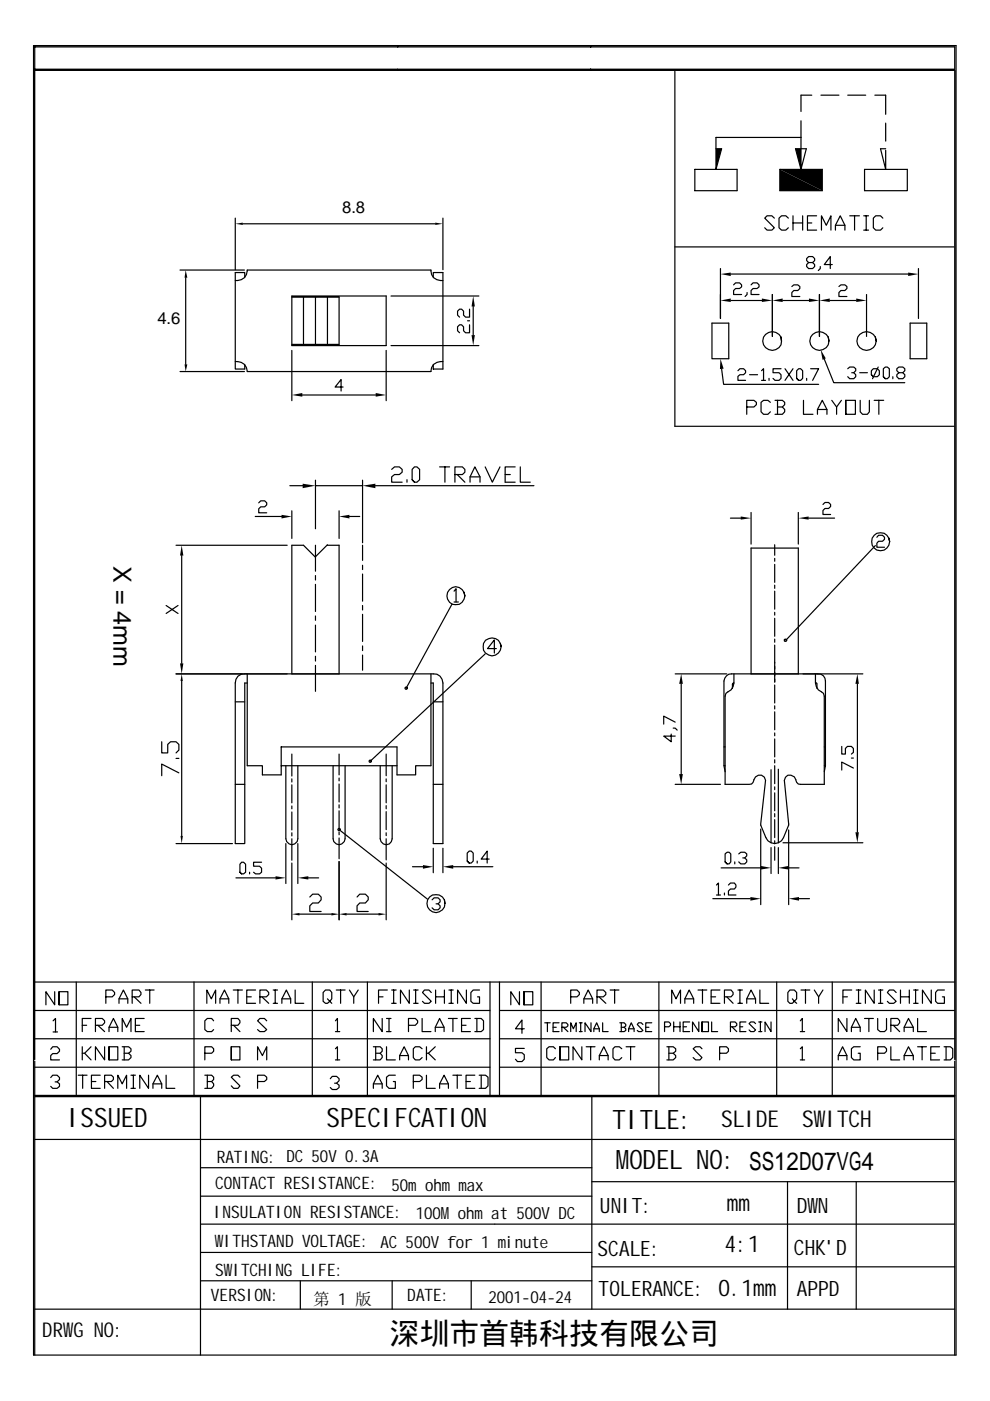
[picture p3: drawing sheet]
<svg xmlns="http://www.w3.org/2000/svg" width="210mm" height="297mm" viewBox="0 0 210 297" stroke-linecap="round" stroke-linejoin="round" font-family="sans-serif">
<g fill="none" stroke="#000" stroke-width=".25">
<path d="M7.1 9.7h195.6v277.6h-195.6zM7.4 9.9h195v4.8h-195zM84.3 9.7v.2M84.3 14.7v.2M125.2 9.7v.2M125.2 14.7v.2M143.1 15.1v75.3h59.2M147.3 35.9h9v4.5h-9zM165.3 35.9h9v4.5h-9zM169.8 29.1h-18v6.8l1.2-4.4h-1.2M169.8 29.1v6.8l1.2-4.4h-2.3l1.1 4.4M169.8 25.6v3.5"/>
<path d="M172.1 20.2h-2.3v3.4M174.1 20.2h3.8M179.7 20.2h3.9M183.3 35.9h9.1v4.5h-9.1zM185.5 20.2h2.3v4M187.8 31.5h-1.1l1.1 4.4v-4M187.8 26.1v3.8M38.2 57.3h13.6M39.4 58.9v18.4M49.9 59.5a2.13 2.13 0 0 0 2.5-2.2h39a2.09 2.09 0 0 0 2.5 2.2M49.9 46.2v11M51.5 47.4h40.8"/>
<path d="M51.9 58.8v-1h-2v20.4h2v-.9M91.9 58.8v-1h2v20.4h-2v-.9M93.9 46.2v11M143.1 52.4h59.2M152.8 56.9v10.6M154.9 58.1h37.6M164.2 46.2l-.5-.4h-1.1l-.5 .4 2.1 2.1-.5 .5h-1.1l-.5-.5M167.1 46.2l-.5-.4h-.9l-.5 .4v2.1l.5 .5h.9l.5-.5M168.1 45.8v3M168.1 47.3h2.1M170.2 45.8v3M171.2 47.3h.9"/>
<path d="M171.4 55.7l-.4-.5v-.4l.4-.4h.9l.4 .4v.4l-.4 .5h-.9l-.4 .4v.4l.4 .4h.9l.4-.4v-.4l-.4-.4M173.1 45.8h-1.9v3h1.9M173.9 56.5v.4l-.4 .5M174.2 48.8v-3l1 2 1-2v3M176.5 56.1h-1.7l1.2-1.7v2.5M177.1 48.8v-1l1.1-2 .9 2v1M177.1 47.8h2M180.2 45.8h2M181.2 45.8v3M183.1 48.8h1M183.1 45.8h1M183.7 45.8v3"/>
<path d="M187.2 46.2l-.5-.4h-1l-.5 .4v2.1l.5 .5h1l.5-.5M194.7 56.9v10.6M38.2 78.8h13.6M49.9 76.7a2.12 2.12 0 0 1 2.5 2.1h39a2.08 2.08 0 0 1 2.5-2.1M61.9 63h10v10h-10M61.9 62.8h20v10.5h-20zM61.9 74.3v10.6M64.3 63v10M66.9 63v10M69.4 63v10M81.9 74.3v10.6M82.9 62.8h18.6"/>
<path d="M82.9 73.3h18.6M99.1 68h.5M99.6 68.9v1.7h-.9l-.4-.5v-.8l-.4-.4h-.5l-.4 .4v.8l.4 .5M99.6 65.5v1.7h-.9l-.4-.4v-.8l-.4-.5h-.5l-.4 .5v.8l.4 .4M100.3 65v6M151 68.5h3.5v7.6h-3.5zM153 78.2l.4 3.3h20.2M154.9 63.7h6.6M155.5 60.4l.5-.4h.8l.4 .4v.4l-.4 .4h-.8l-.5 .4v.8h1.7M156.5 78.6l.4-.4h.8l.4 .4v.4l-.4 .4h-.8l-.4 .4v.8h1.6M158.4 62v.4l-.4 .5M158.9 79.4h1.7"/>
<path d="M159.2 60.4l.5-.4h.8l.4 .4v.4l-.4 .4h-.8l-.5 .4v.8h1.7M161.5 78.6l.4-.4v2.4M163.8 62.4v8.9M165.6 78.2h-1.7v.8h1.3l.4 .4v.8l-.4 .4h-.9l-.4-.4M165.6 71.5a1.99 1.99 0 0 1-1.2 2.7 1.99 1.99 0 0 1-2.6-1.6 1.99 1.99 0 0 1 2-2.3 1.93 1.93 0 0 1 1.9 2M165.9 63.7h5.6M166.4 78.2l1.7 2.4M167.9 60.7l.4-.3h.9l.4 .3v.5l-.4 .4h-.9l-.4 .4v.9h1.7M168.1 78.2l-1.7 2.4M171.9 78.2h1.7l-1.3 2.4M173.7 62.4v8.9M174.8 76.1l2 5h15"/>
<path d="M175.6 71.5a2 2 0 0 1-1.2 2.7 2 2 0 0 1-2.6-1.6 2 2 0 0 1 1.9-2.3 1.99 1.99 0 0 1 2.1 2M175.9 63.7h5.6M177.9 60.7l.4-.3h.8l.5 .3v.5l-.5 .4h-.8l-.4 .4v.9h1.7M179.7 78.2l.5-.4h.8l.4 .4v.4l-.4 .4h-.4M181 79l.4 .4v.5l-.4 .4h-.8l-.5-.4M182.3 79h1.6M183.7 62.4v8.9M184.7 79.4l.5 .5h.8l.4-.5v-.8l-.4-.4h-.8l-.5 .4v.8l.5 .5M185.6 71.5a2 2 0 0 1-1.2 2.7 2 2 0 0 1-2.6-1.6 2 2 0 0 1 1.9-2.3 2.05 2.05 0 0 1 2.1 2M186.2 77.8l-1.2 2.5M187.3 79.9l.4 .4h.4l.5-.4v-1.7l-.5-.4h-.4l-.4 .4v1.7l.4 .4M189.3 79.9v.4"/>
<path d="M190.6 79l-.5-.4v-.4l.5-.4h.8l.4 .4v.4l-.4 .4h-.8l-.5 .4v.5l.5 .4h.8l.4-.4v-.5l-.4-.4M193 68.5h3.5v7.6h-3.5zM64.1 83.7h15.6M72.7 82.1h-1.7l1.3-1.6v2.4M83 99.5l.6-.5h1.1l.6 .5v.6l-.6 .5h-1.1l-.6 .5v1.1h2.3M93.2 99h2.1M94.3 99v3.2M102.9 99l1.5 3.2 1.6-3.2M109.2 99h-2.1v3.2h2.1M110.3 99v3.2h2.1M158.3 86.3h1.5l.6-.5v-.5l-.6-.4h-1.5v2.9M161.5 80.6h.8"/>
<path d="M163.1 80.2v.4M163.3 85.3l-.5-.4h-.9l-.5 .4v2l.5 .5h.9l.5-.5M164.3 84.9h1.6l.5 .4v.5l-.5 .5M164.9 86.3h1l.5 .5v.5l-.5 .5h-1.6M164.9 84.9v2.9M168.9 80.2l.4 .4h.5l.4-.4v-1.6l-.4-.4h-.5l-.4 .4v1.6l.4 .4M170.4 84.9v2.9h2M171 80.2v.4M173.3 87.8v-1l1-1.9 1 1.9v1M173.3 86.8h2M176.4 84.9l1 1.4v1.5M178.4 84.9l-1 1.4"/>
<path d="M179.3 84.9v2.9h2.1v-2.9h-2.1v2.9M182.4 84.9v2.4l.5 .5h1l.4-.5v-2.4M185.3 84.9h2.1M186.3 84.9v2.9M37.3 115.6h23.6M38.5 117.8v22.9M54.1 109.5h5.6M54.9 106.6l.4-.4h.8l.5 .4v.4l-.5 .5h-.8l-.4 .4v.8h1.7M61.5 103h2.7M61.9 108.3v5.9M66.9 118.1l-2.6-2.5h-2.4v27.3M66.9 101.8v10.3"/>
<path d="M66.9 115.6v5.5M66.9 103h10M69.4 115.6h2.5v27.3M69.4 115.5l-2.5 2.5M71.9 108.3v5.9M74.1 109.5h2.2M76.9 101.8v13.3M76.9 115.6v3.2M76.9 119.8v1M79.6 103h33.6M86.3 101.7v.5M87.4 101.7l.5 .5h.5l.6-.5v-2.2l-.6-.5h-.5l-.5 .5v2.2l.5 .5"/>
<path d="M96.4 100.6h1.6l.6-.5v-.6l-.6-.5h-1.6v3.2M96.9 100.6l1.7 1.6M99.7 102.2v-1.1l1-2.1 1.1 2.1v1.1M99.7 101.1h2.1M107.1 100.6h1.1M154.9 109.9h2.2M159.2 108.7v6.7M164.3 115.5v2.2M164.3 118.4v.6M164.3 119.7v3.8M169.3 108.7v6.7M171.4 109.9h5.6"/>
<path d="M174.5 107l.4-.5h.8l.4 .5v.4l-.4 .4h-.8l-.4 .4v.9h1.6M185.6 115.7l-19 20M185.9 113.9l.4-.4h.8l.4 .4v.4l-.4 .5h-.8l-.4 .4v.8h1.6M188.5 114.1a1.91 1.91 0 0 1-1.7 2.7 1.91 1.91 0 0 1-1.9-2.6 1.91 1.91 0 0 1 3.1-.7l.5 .6 .1 .7M35.2 128.4l2.5 1.7M37.7 128.4l-2.5 1.7M66.9 122v1M66.9 123.9v5.7M66.9 130.6v.9M66.9 132.5v5.7M66.9 139.1v1.1M76.9 121.7v5.8"/>
<path d="M76.9 128.4v.9M76.9 130.2v5.8M76.9 136.9v1M76.9 138.9v3.2M95.8 128.1l-9.7 17.8M96.3 125.3l.4-.5v2.8M96.3 127.6h.9M98.4 125.6a1.9 1.9 0 0 1-1.7 2.7 1.9 1.9 0 0 1-1.8-2.6 1.9 1.9 0 0 1 3.1-.7l.4 .6 .2 .8M102.9 138.6l-24.4 22.8M105.2 137.5h-1.8l1.4-1.8v2.8M106.1 136.4a1.91 1.91 0 0 1-1.5 2.6 1.91 1.91 0 0 1-2.2-2.1 1.91 1.91 0 0 1 2.7-1.5l.6 .3 .4 .7 .2 .7M164.3 124.1v.6"/>
<path d="M164.3 125.3v3.9M164.3 129.8v.6M164.3 131.1v3.8M164.3 135.5v.7M164.3 136.8v7.8M166.7 135.6v.3h-.4v-.3l.2-.1 .3 .2M34.3 157.3v2.3h1.3v-1.8l.6-.5h1.1l.6 .5v1.2l-.6 .6M37.3 142.9h54.6a1.88 1.88 0 0 1 2 1.9v34.1h-2v-34.1h-.5M38.5 144.4v32.8M49.9 148.8h2M51.9 142.9a1.83 1.83 0 0 0-2 1.9v34.1h2v-34.1h.5M52.4 142.9v19.4h3.2v2h4v-5.9h24.6v5.9h3.9v-2h3.3v-19.4"/>
<path d="M61.9 159.9v4.6M66.9 141.1v5.5M71.9 159.9v4.4M81.9 159.9v4.6M86.3 145.7v.4h-.4v-.4h.4l.1 .2M91.9 148.8h2M142.3 155.6v1.7l-1.6-1.2h2.5M142.7 154.4h.5l.4 .4M143.2 153.1l-2.5-1.3v1.7M143.2 142.9h10.9M144.4 145v19.1M153.5 158.4h.2"/>
<path d="M155.6 144.8l-.2 .8-.4 .7-1.1 .7-.2 .6v18.7h5.1a.99 .99 0 0 0 1-1 1.25 1.25 0 0 1 1.3-1 1.25 1.25 0 0 1 1.2 1.2l-1 9.4 1.1 2.7 .4 .7 .7 .4 .8 .2M155.6 142.9v1.9l-.3 .3v.9M159.2 142.9v-26.7h10.1v26.7M164.3 145.2v3.8M164.3 149.6v.7M164.3 150.9v3.8M164.3 155.4v.6M164.3 156.7v3.8M172.9 144.8l.2 .8 .4 .7 1.1 .7 .2 .6v18.7h-5a.99 .99 0 0 1-1.1-1l-.3-.6-.7-.3h-.7l-.5 .4-.2 .7 .9 9.4-1.1 2.7-.4 .7-.7 .4-.7 .2M172.9 144.8l.3 .1v1.1M172.9 142.9v1.9M173.4 142.9a1.46 1.46 0 0 1 1.6 1.5v17.9"/>
<path d="M174.8 158.4h.2M178.5 158.3v1.6h.7v-1.2l.5-.4h.8l.4 .4v.8l-.4 .4M181.8 145v31.5M183 142.9h-27.9a1.63 1.63 0 0 0-1.6 1.5v17.9l.2 1.3M37.3 178.9h12M37.3 160.8h.6M37.9 163.9l-3.6-1.9v2.5M49.9 166.3h2M59.6 162.3h24.6M60.6 162.3v15.5a1.27 1.27 0 0 0 1.3 1.3 1.27 1.27 0 0 0 1.2-1.3v-15.5M60.6 178.9v8.4M61.9 165.1v.7"/>
<path d="M61.9 166.4v3.8M61.9 170.9v.6M61.9 172.2v3.8M61.9 176.6v.6M61.9 177.8v4.6M63.1 178.9v8.4M70.6 162.3v15.5a1.27 1.27 0 0 0 1.3 1.3 1.27 1.27 0 0 0 1.3-1.3v-15.5M71.9 165v.6M71.9 166.2v3.8M71.9 170.6v.7M71.9 171.9v3.8M71.9 176.4v.6"/>
<path d="M71.9 177.7v4.4M71.9 175.9l18.7 14.7M72 175.7l.1 .2-.2 .2-.3-.2 .3-.3 .2 .3M78.7 161.2v.4h-.4v-.4h.4v.2M80.6 162.3v15.5a1.27 1.27 0 0 0 1.3 1.3 1.27 1.27 0 0 0 1.2-1.3v-15.5M81.9 165.1v.6M81.9 166.4v3.8M81.9 170.8v.7M81.9 172.1v3.8M81.9 176.6v.6M81.9 177.8v4.5M91.9 166.3h2"/>
<path d="M91.9 179.8v5.2M93.9 179.8v5.2M143.2 166.3h9.6M153.5 162.3h.2M161.3 175.8v16M163.5 163.2v15.5M163.5 179.7v5.5M164.3 161.1v.6M164.3 162.3v3.9M164.3 166.8v.6M164.3 168.1v3.8M164.3 172.5v.7"/>
<path d="M164.3 173.8v3.8M164.3 178.3v.6M164.3 179.5v2.9M165 163.1v15.6M165 179.7v5.5M166 178.7h17M167.2 176v15.8M174.8 162.3h.2l-.2 1.3M180.5 160.7h.4M180.9 162.8l-2.4-1.2v1.7M50 186.1h8.4M50.9 184.9l.3 .4h.4l.5-.4v-1.7l-.5-.4h-.4l-.3 .4v1.7l.3 .4"/>
<path d="M52.9 184.9v.4M55.5 182.8h-1.7v.9h1.2l.5 .4v.8l-.5 .4h-.8l-.4-.4M61.9 183v12M63.5 193.8h6.8M65.4 186.1h2.2M65.7 190.2l.6-.6h1.2l.6 .6v.6l-.6 .7h-1.2l-.6 .6v1.2h2.4M71.9 182.7v12.3M73.5 193.8h6.8M75.7 190.2l.6-.6h1.2l.6 .6v.6l-.6 .7h-1.2l-.6 .6v1.2h2.4M81.9 183v12M87.5 183.8h2.2M91.6 190.8l.4-.4h.9l.4 .4v.4l-.4 .4h-.4"/>
<path d="M92.9 191.6l.4 .5v.4l-.4 .4h-.9l-.4-.4M94.2 190.8a1.92 1.92 0 0 1-1.7 2.7 1.92 1.92 0 0 1-1.8-2.6 1.92 1.92 0 0 1 3.1-.7l.4 .6 .1 .8M96.1 183.8h8.4M99.1 182.6l.4 .4h.4l.4-.4v-1.7l-.4-.5h-.4l-.4 .5v1.7l.4 .4M101.2 182.6v.4M103.7 182.1h-1.7l1.3-1.7v2.6M151.1 190.5h8M151.9 187.6l.4-.4v2.6M151.9 189.8h.9M152.9 184h8.4M153.6 189.3v.5M153.7 182.7l.5 .5h.4l.3-.5v-1.7l-.3-.3h-.4l-.5 .3v1.7l.5 .5"/>
<path d="M154.4 187.6l.5-.4h.8l.3 .4v.5l-.3 .4h-.8l-.5 .4v.9h1.6M155.8 182.7v.5M156.6 181l.5-.3h.8l.4 .3v.5l-.4 .4h-.4M157.9 181.9l.4 .4v.4l-.4 .5h-.8l-.5-.5M167.2 184h2.2M169.4 190.5h2.2M7.4 208.2h195M7.4 214.2h96.5M11.3 216.4l.5-.5v2.9M11.3 218.8h.9M11.6 210.3v2.7l-1.9-2.7v2.7M12.5 210.3v2.7h1.9v-2.7h-1.9v2.7"/>
<path d="M16.2 208.2v24.1M17.4 217.4h1M19.3 215.9h-1.9v2.8M20.2 217.4h1.5l.5-.5v-.5l-.5-.5h-1.5v2.8M20.7 217.4l1.5 1.3M22.4 211.3h1.4l.5-.4v-.5l-.5-.5h-1.4v2.8M23.1 218.7v-.9l.9-1.9 1 1.9v.9M23.1 217.8h1.9M25.2 212.7v-.9l1-1.9 .9 1.9v.9M25.2 211.8h1.9M25.9 218.7v-2.8l.9 1.9 1-1.9v2.8M28 211.3h1.5l.4-.4v-.5l-.4-.5h-1.5v2.8"/>
<path d="M28.4 211.3l1.5 1.4M28.7 217.4h.9M30.6 215.9h-1.9v2.8h1.9M30.8 209.9h1.9M31.7 209.9v2.8M41.1 208.2v24.1M43.9 212.7v-2.8l.9 1.9 .9-1.9v2.8M45.3 216.4l-.4-.5h-.9l-.6 .5v1.9l.6 .4h.9l.4-.4M46.6 212.7v-.9l1-1.9 .9 1.9v.9M46.6 211.8h1.9M49 217.4h1.4l.5-.5v-.5l-.5-.5h-1.4v2.8M49.5 209.9h1.9"/>
<path d="M49.5 217.4l1.4 1.3M50.4 209.9v2.8M52.3 211.3h1M54.2 209.9h-1.9v2.8h1.9M55.1 211.3h1.4l.5-.4v-.5l-.5-.5h-1.4v2.8M55.5 211.3l1.5 1.4M56.6 216.4l-.5-.5h-1l-.5 .5 2 1.9-.5 .4h-1l-.5-.4M57.9 209.9h.9M57.9 212.7h.9M58.3 209.9v2.8M59.8 212.7v-.9l.9-1.9 .9 1.9v.9M59.8 211.8h1.8"/>
<path d="M62.6 209.9v2.8h1.8M66.2 208.2v24.1M69.4 211.8l.5 .5-.5 .4h-.4l-.5-.4v-1.9l.5-.5h.9l.4 .5v1.4l-.4 .5 .4 .4M71.1 216.4l.4-.5v2.8M71.1 218.7h.9M71.3 209.9h1.9M72.2 209.9v2.8M74.1 209.9l.9 1.4v1.4M76 209.9l-1 1.4M77.9 208.2v24.1M80.3 211.3h.9M81 215.9v2.8l-1.8-2.8v2.8"/>
<path d="M82 218.7h.9M82 215.9h.9M82.1 209.9h-1.8v2.8M82.5 215.9v2.8M83 209.9h1M83 212.7h1M83.5 209.9v2.8M86.6 217.4h1.5l.4-.5v-.5l-.4-.5h-1.5v2.8M86.8 209.9v2.8l-1.9-2.8v2.8M87.7 209.9h1M87.7 212.7h1M88.1 209.9v2.8"/>
<path d="M89.5 215.9v2.8h1.9M91.4 210.4l-.5-.5h-.9l-.4 .5 1.8 1.9-.5 .4h-.9l-.4-.4M92.3 218.7v-.9l.9-1.9 1 1.9v.9M92.3 217.8h1.9M92.4 211.3h1.8M92.4 209.9v2.8M94.2 209.9v2.8M95.1 215.9h1.8M95.2 209.9h.9M95.2 212.7h.9M95.7 209.9v2.8M96 215.9v2.8"/>
<path d="M97.9 217.4h.9M98.9 209.9v2.8l-1.9-2.8v2.8M99.7 215.9h-1.8v2.8h1.8M100.7 215.9h1.3l.5 .5v1.9l-.5 .4h-1.3M101.1 215.9v2.8M101.7 209.9h-1.4l-.5 .5v1.9l.5 .4h1.4v-1.4h-.5M103.9 208.2v24.1M105.9 214.2h96.5M105.9 208.2v24.1M110.1 210.3v2.7l-1.8-2.7v2.7M111.1 210.3v2.7h1.9v-2.7h-1.9v2.7M111.2 218.1h-1.9l1.4-1.8v2.8"/>
<path d="M114.7 208.2v24.1M115.5 216.9h1.2M116.1 216.9v1.8M117.3 217.8h.6M118.5 216.9h-1.2v1.8h1.2M119.1 217.8h1l.3-.3v-.3l-.3-.3h-1v1.8M119.5 217.8l.9 .9M121 218.7v-1.8l.6 1.2 .6-1.2v1.8M121 211.3h1.3l.5-.4v-.5l-.5-.5h-1.3v2.8M122.8 218.7h.6M122.8 216.9h.6M123.1 216.9v1.8"/>
<path d="M123.8 212.7v-.9l.9-1.9 1 1.9v.9M123.8 211.8h1.9M125.3 216.9v1.8l-1.3-1.8v1.8M125.9 218.7v-.6l.6-1.2 .6 1.2v.6M125.9 218.1h1.2M126.6 211.3h1.3l.5-.4v-.5l-.5-.5h-1.3v2.8M127 211.3l1.4 1.4M127.8 216.9v1.8h1.1M129.4 209.9h1.8M130.3 209.9v2.8M131.4 216.9h.9l.4 .3v.3l-.4 .3M131.7 217.8h.6l.4 .3v.4l-.4 .2h-.9"/>
<path d="M131.7 216.9v1.8M133.3 218.7v-.6l.5-1.2 .6 1.2v.6M133.3 218.1h1.1M136.3 217.2l-.3-.3h-.6l-.3 .3 1.2 1.3-.3 .2h-.6l-.3-.2M136.9 217.8h.7M138.2 216.9h-1.3v1.8h1.3M139.7 208.2v24.1M140.9 217.7h.9l.4-.3v-.4l-.4-.3h-.9v2M142.4 212.7v-2.8l.9 1.9 1-1.9v2.8M142.8 216.7v2M142.8 217.7h1.4M144.2 216.7v2"/>
<path d="M144.9 217.7h.7M145.2 212.7v-.9l.9-1.9 1 1.9v.9M145.2 211.8h1.9M146.2 216.7h-1.3v2h1.3M148 209.9h1.9M148.2 216.7v2l-1.4-2v2M148.8 216.7v2h1.4v-2h-1.4v2M148.9 209.9v2.8M150.8 211.3h.9M150.9 216.7v2h1.3M152.6 209.9h-1.8v2.8h1.8M153.6 211.3h1.4l.4-.4v-.5l-.4-.5h-1.4v2.8"/>
<path d="M154.1 211.3l1.3 1.4M154.9 217.7h1l.3-.3v-.4l-.3-.3h-1v2M155.2 217.7l1 1M156.5 209.9h.9M156.5 212.7h.9M156.9 209.9v2.8M156.9 217.7h.6M158.2 216.7h-1.3v2h1.3M158.3 212.7v-.9l.9-1.9 1 1.9v.9M158.3 211.8h1.9M160.2 217l-.4-.3h-.6l-.4 .3 1.4 1.4-.4 .3h-.6l-.4-.3M160.9 218.7h.6"/>
<path d="M160.9 216.7h.6M161.1 209.9v2.8h1.9M161.2 216.7v2M163.5 216.7v2l-1.3-2v2M164.7 208.2v24.1M168 211.8l.4 .5-.4 .4h-.5l-.5-.4v-1.9l.5-.5h.9l.5 .5v1.4l-.5 .5 .5 .4M169.7 216.4l.4-.5v2.8M169.7 218.7h.9M169.8 209.9h1.9M170.8 209.9v2.8M172.6 209.9l1 1.4v1.4M174.5 209.9l-.9 1.4"/>
<path d="M176.5 208.2v24.1M178.7 211.3h1M179.6 215.9v2.8l-1.9-2.8v2.8M180.5 218.7v-.9l.9-1.9 1 1.9v.9M180.5 217.8h1.9M180.6 209.9h-1.9v2.8M181.5 209.9h1M181.5 212.7h1M182 209.9v2.8M183.3 215.9h1.9M184.2 215.9v2.8M185.3 209.9v2.8l-1.8-2.8v2.8"/>
<path d="M186.1 215.9v2.4l.5 .4h.9l.5-.4v-2.4M186.3 209.9h.9M186.3 212.7h.9M186.7 209.9v2.8M188.9 217.4h1.4l.4-.5v-.5l-.4-.5h-1.4v2.8M189.4 217.4l1.3 1.3M190 210.4l-.5-.5h-.9l-.5 .5 1.9 1.9-.5 .4h-.9l-.5-.4M190.9 211.3h1.9M190.9 209.9v2.8M191.7 218.7v-.9l.9-1.9 1 1.9v.9M191.7 217.8h1.9M192.8 209.9v2.8"/>
<path d="M193.7 209.9h1M193.7 212.7h1M194.1 209.9v2.8M194.6 215.9v2.8h1.8M197.4 209.9v2.8l-1.8-2.8v2.8M200.2 209.9h-1.4l-.4 .5v1.9l.4 .4h1.4v-1.4h-.4M7.4 224.6v-209.7h195v209.7M7.4 225v62.3M7.4 232.5h195M7.4 232.3h195M7.4 220.2h96.5M7.4 226.3h96.5"/>
<path d="M10.8 228.5l.4-.5h.9l.5 .5v.4l-.5 .5h-.4M10.8 222.5l.4-.6h.9l.5 .6v.4l-.5 .5h-.9l-.4 .4v.9h1.8M12.1 229.4l.5 .4v.5l-.5 .5h-.9l-.4-.5M16.6 228h1.9M17.4 221.9v2.8M17.5 228v2.8M17.9 223.3l1.4 1.4M19.3 221.9l-1.4 1.4h-.5M19.4 229.3h.9M21.3 228h-1.9v2.8h1.9M22.2 229.3h1.4l.4-.4v-.5l-.4-.4h-1.4v2.8M22.2 221.9v2.8l-2-2.8v2.8"/>
<path d="M22.7 229.3l1.3 1.5M23.1 221.9v2.8h1.9v-2.8h-1.9v2.8M25 230.8v-2.8l.9 1.8 .9-1.8v2.8M25.9 221.9h1.4l.5 .5v.5l-.5 .4M26.3 223.3h1l.5 .5v.4l-.5 .5h-1.4M26.3 221.9v2.8M27.8 228h.9M27.8 230.8h.9M28.3 228v2.8M31.5 228v2.8l-1.9-2.8v2.8M32.4 230.8v-1l1-1.8 .9 1.8v1M32.4 229.8h1.9"/>
<path d="M35.2 228v2.8h1.9M42.5 232.3v55M43.4 228h1.5l.4 .4v.5l-.4 .4M43.4 223.3h1.5l.4-.4v-.5l-.4-.5h-1.5v2.8M44 229.3h.9l.4 .5v.4l-.4 .6h-1.5M44 228v2.8M49 221.9v2.8h1.9v-2.8h-1.9v2.8M50.9 228.4l-.5-.4h-.9l-.5 .4 1.9 1.8-.5 .6h-.9l-.5-.6M54.6 229.3h1.5l.5-.4v-.5l-.5-.4h-1.5v2.8M54.6 224.7v-2.8l1 1.9 1-1.9v2.8M70 228.7l.4-.5h1l.5 .5v.4l-.5 .6h-.5M71.1 222.4l.4-.5v2.8"/>
<path d="M71.1 224.7h.9M71.4 229.7l.5 .4v.5l-.5 .4h-1l-.4-.4M79.2 230.8v-1l.9-1.8 .9 1.8v1M79.2 221.9h1.4l.4 .5v.5l-.4 .4M79.2 229.8h1.8M79.7 223.3h.9l.4 .5v.4l-.4 .5h-1.4M79.7 221.9v2.8M82 221.9v2.8h1.8M83.8 228h-1.3l-.5 .4v1.8l.5 .6h1.3v-1.5h-.4M84.7 224.7v-.9l1-1.9 .9 1.9v.9M84.7 223.8h1.9M87.6 229.3h1.4l.5-.4v-.5l-.5-.4h-1.4v2.8"/>
<path d="M89.5 222.4l-.5-.5h-.9l-.5 .5v1.8l.5 .5h.9l.5-.5M90.4 228v2.8h1.9M90.4 221.9v2.8M90.8 223.3l1.5 1.4M92.3 221.9l-1.5 1.4h-.4M93.2 230.8v-1l1-1.8 .9 1.8v1M93.2 229.8h1.9M96 228h1.9M96.9 228v2.8M98.8 229.3h.9M100.7 228h-1.9v2.8h1.9M101.6 228h1.3l.6 .4v1.8l-.6 .6h-1.3"/>
<path d="M102 228v2.8M105.9 220.2h96.5M105.9 226.3h96.5M111.2 222.3h-1.9v.9h1.4l.5 .4v1l-.5 .5h-1l-.4-.5M117.8 222.4l-.5-.5h-.9l-.5 .5v1.8l.5 .5h.9l.5-.5M118.7 221.9v2.8h1.9v-2.8h-1.9v2.8M123.4 221.9v2.8l-1.9-2.8v2.8M124.3 221.9h1.9M125.2 221.9v2.8M125.5 232.3v45.3M127.1 224.7v-.9l.9-1.9 .9 1.9v.9M127.1 223.8h1.8"/>
<path d="M131.8 222.4l-.5-.5h-.9l-.4 .5v1.8l.4 .5h.9l.5-.5M132.8 221.9h1.8M133.7 221.9v2.8M141.4 221.9h1.3l.6 .5v.5l-.6 .4M141.8 223.3h.9l.6 .5v.4l-.6 .5h-1.3M141.8 221.9v2.8M148.8 222.4l-.4-.5h-.9l-.5 .5 1.8 1.8-.4 .5h-.9l-.5-.5M152.6 223.3h1.4l.4-.4v-.5l-.4-.5h-1.4v2.8M169.7 222.4l.4-.5v2.8M169.7 224.7h.9M177.7 224.7v-.9l.9-1.9 1 1.9v.9M177.7 223.8h1.9"/>
<path d="M182.4 221.9h-1.4l-.5 .5v1.8l.5 .5h1.4v-1.4h-.4M186.1 223.3h1.4l.5-.4v-.5l-.5-.5h-1.4v2.8M188.9 221.9v2.8h1.8M191.7 224.7v-.9l.9-1.9 1 1.9v.9M191.7 223.8h1.9M194.6 221.9h1.8M195.5 221.9v2.8M197.3 223.3h1M199.2 221.9h-1.9v2.8h1.9M200.2 221.9h1.3l.5 .5v1.8l-.5 .5h-1.3M200.6 221.9v2.8M202.4 225v62.3"/>
<path d="M7.4 241.6h195M42.5 259.5h159.9M42.5 253.6h83M42.5 247.6h83M125.5 250.5h76.9M167 250.5v27.1M181.5 250.5v27.1M7.4 277.6h195M42.5 271.6h83M42.5 265.5h83M63.7 271.6v6M83.1 271.6v6"/>
<path d="M99.9 271.6v6M125.5 268.6h76.9"/>
</g>
<g fill="#000">
<path d="M151.8 31.5h1.2zM151.8 31.5h1.2l-1.2 4.4zM165.3 35.9l9 4.5h-9zM165.3 35.9h9v4.5zM168.7 31.5h1.1zM168.7 31.5h1.1v4.4zM39.4 57.3l.3 1.6h-.6zM49.9 47.4l1.6-.2v.5zM92.3 47.2l1.6 .2-1.6 .3zM152.8 58.1l2.1-.3v.7zM192.5 57.8l2.2 .3-2.2 .4zM39.1 77.3h.6l-.3 1.5z"/>
<path d="M100.3 62.8l.4 2.2h-.7zM100 71h.7l-.4 2.3zM152.8 76.1l.6 2.1h-.8zM152.8 63.7l2.1-.4v.7zM161.5 63.3l2.3 .4-2.3 .3zM163.8 63.7l2.1-.4v.7zM171.5 63.3l2.2 .4-2.2 .3zM174 74.1l1.1 1.9-.7 .3zM173.7 63.7l2.2-.4v.7zM181.5 63.3l2.2 .4-2.2 .3zM61.9 83.7l2.2-.4v.8zM79.7 83.3l2.2 .4-2.2 .4z"/>
<path d="M38.5 115.6l.4 2.2h-.7zM59.7 109.1l2.2 .4-2.2 .4zM64.2 102.6l2.7 .4-2.7 .5zM71.9 109.5l2.2-.4v.8zM76.9 103l2.7-.4v.9zM157.1 109.5l2.1 .4-2.1 .3zM169.3 109.9l2.1-.4v.7zM38.2 140.7h.7l-.4 2.2zM38.5 142.9l.3 1.5h-.5zM144.4 142.9l.4 2.1h-.8zM181.8 142.9l.3 2.1h-.7zM38.3 177.2h.5l-.3 1.7z"/>
<path d="M144 164.1h.8l-.4 2.2zM181.4 176.5h.7l-.3 2.2zM58.4 185.8l2.2 .3-2.2 .4zM61.9 193.8l1.6-.2v.5zM63.1 186.1l2.3-.3v.7zM70.3 193.6l1.6 .2-1.6 .3zM71.9 193.8l1.6-.2v.5zM80.3 193.6l1.6 .2-1.6 .3zM89.7 183.4l2.2 .4-2.2 .4zM93.9 183.8l2.2-.4v.8zM159.1 190.2l2.2 .3-2.2 .5zM161.3 183.6l2.2 .4-2.2 .4z"/>
<path d="M165 184l2.2-.4v.8zM167.2 190.5l2.2-.3v.8z"/>
</g>
<path d="M165.3 35.9h9M165.3 40.4h9" fill="none" stroke="#000" stroke-width=".21"/>
<text font-size="6.3" x="82.6" y="284.9">深圳市首韩科技有限公司</text>
<g font-size="5.7">
<text x="14.2" y="239">ISSUED</text>
<text x="69.3" y="239">SPECIFCATION</text>
<text x="129.9" y="239.3">TITLE:</text>
<text x="130.6" y="247.9">MODEL NO: SS12D07VG4</text>
</g>
<text font-size="5.3" x="24" y="120" transform="rotate(90 24 120)">X = 4mm</text>
<g font-size="4.9">
<text x="152.9" y="238.9">SLIDE</text>
<text x="170.1" y="238.9">SW</text>
<text x="175" y="238.9">ITCH</text>
<text x="154.1" y="256.8">mm</text>
<text x="153.7" y="265.5">4:1</text>
</g>
<g font-size="4.5">
<text x="127.2" y="257.2">UNIT:</text>
<text x="168.9" y="257.2">DW</text>
<text x="173.4" y="257.2">N</text>
<text x="126.7" y="266.3">SCALE:</text>
<text x="168.3" y="266.1">CHK'D</text>
<text x="126.9" y="274.9">TOLERANCE: 0.1mm</text>
<text x="168.9" y="274.9">APPD</text>
</g>
<text font-size="4.3" x="9" y="283.4">DRWG NO:</text>
<g font-size="3.6">
<text x="46" y="246.6">RATING: DC 50V 0.3A</text>
<text x="45.6" y="252.2">CONTACT RESISTANCE:</text>
<text x="83" y="252.5">50m ohm max</text>
<text x="45.3" y="258.2">INSULATION RESISTANCE:</text>
<text x="88.2" y="258.5">100M ohm at 500V DC</text>
<text x="45.5" y="264.5">WITHSTAND VOLTAGE: AC 500V for 1 minute</text>
<text x="44.7" y="275.9">VERSION:</text>
<text x="45.6" y="270.5">SW</text>
<text x="49.3" y="270.5">ITCHING LIFE:</text>
<text x="86.4" y="275.9">DATE:</text>
<text x="66.4" y="276.6">第 1 版</text>
<text x="103.6" y="276.2">2001-04-24</text>
</g>
<g font-size="3.5">
<text x="72.5" y="45.1">8.8</text>
<text x="33.4" y="68.6">4.6</text>
</g>
</svg>
